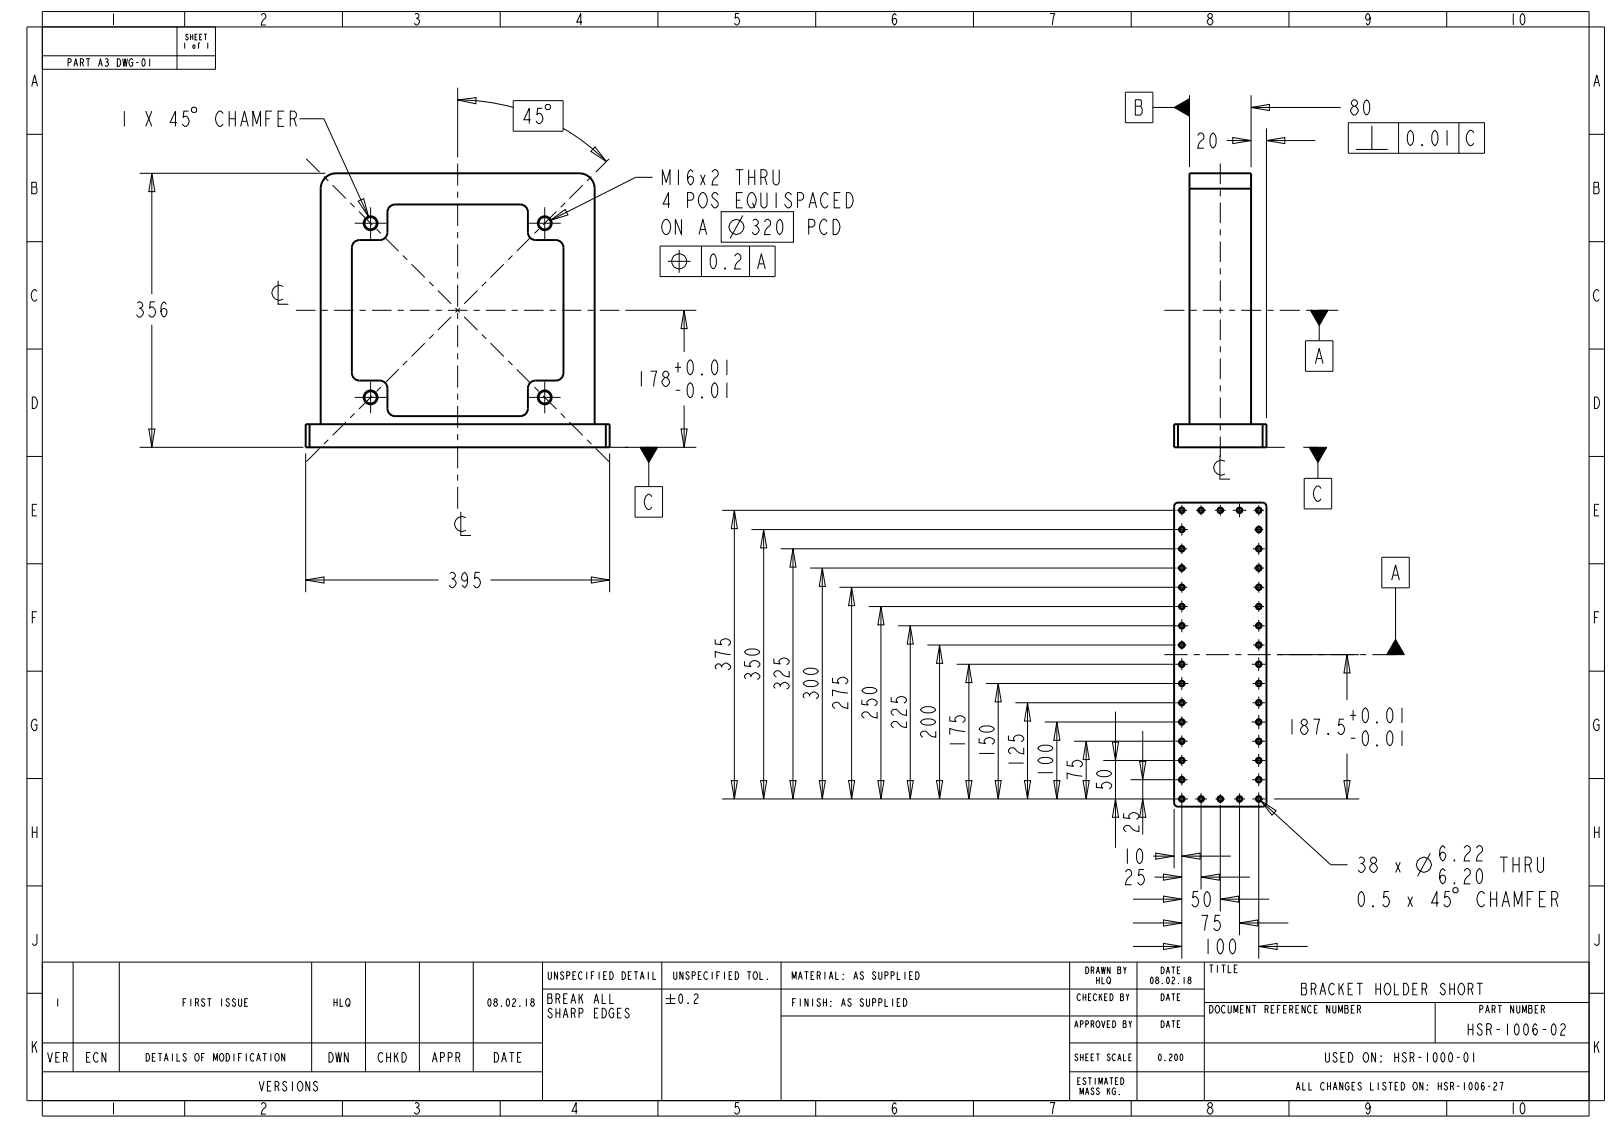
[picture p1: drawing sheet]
<svg xmlns="http://www.w3.org/2000/svg" width="420mm" height="297mm" viewBox="0 0 420 297" stroke-linecap="round" stroke-linejoin="round" font-family="sans-serif">
<g fill="none" stroke="#000" stroke-width=".26">
<path d="M7 7h410v279h-410zM11 3h402v287h-402zM11 14.5h45M46 7v11M48 3v4M56 7v11h-45M89 3v4M130 3v4M171 3v4M212 3v4M253 3v4M294 3v4"/>
<path d="M335 3v4M376 3v4M7 34.9h4M32.3 28.9v3.9M37.9 28.9l1.6 3.9M39.5 28.9l-1.6 3.9M46 31.8h-1.8l1.4-2.9v3.9M49 28.9h-1.2l-.2 1.6 .4-.3a1.33 1.33 0 0 1 1.2 1.3 1.33 1.33 0 0 1-1.2 1.3l-.6-.6M49.8 28.2l.3-.3h.7l.3 .3v.7l-.3 .3h-.7l-.3-.3zM58 29.5l-.6-.6a1.31 1.31 0 0 0-1.2 1 2.47 2.47 0 0 0 .8 2.9h.4l.6-.6M59.6 28.9v3.9M59.6 30.9h1.6"/>
<path d="M61.2 28.9v3.9M62.5 32.8l1-3.9 1 3.9M62.9 31.5h1.2M65.7 32.8v-3.9l1 3.3 1-3.3v3.9M69.1 30.9h1M70.7 28.9h-1.6v3.9M72.3 30.9h1M73.9 28.9h-1.6v3.9h1.6M75.4 30.9h1l.6-.7v-.7l-.6-.6h-1v3.9M76.4 30.9l.6 1.9M77.8 30.9h6.4l11.6 25.4M118.9 26a54.7 54.7 0 0 1 14.5 1.9"/>
<path d="M118.9 26l4.8-.6v1.6zM118.9 22.8v18.1M133.4 26.2h13v7.9h-13zM138 31.1h-1.8l1.4-3v4M140.9 28.1h-1.2l-.2 1.7 .4-.3a1.33 1.33 0 0 1 1.2 1.3 1.33 1.33 0 0 1-1.2 1.3l-.6-.7M142.1 27.1h.6l.3 .4v.6l-.3 .4h-.6l-.4-.4v-.6zM146.4 33.3a54.7 54.7 0 0 1 11.2 8.7M154.6 38.2l3 3.8-4-2.7zM292.5 24h7.1v7.9h-7.1zM299.6 27.9h5.6M305.2 27.9l4-2.3v4.6zM309.2 24.7v18.7"/>
<path d="M318.8 36.5h6.4M320.4 35.7l4.8 .8-4.8 .8zM325.2 27.9l4.7-.8v1.6zM325.2 24.7v18.7M325.2 27.9h23.2M329.2 36.5l4.7-.8v1.6zM329.2 33.4v75.3M329.2 36.5h12.7M350.4 31.9h35.4v7.9h-35.4zM352.4 38.8h8.3M356.5 32.7v6.1M363.5 31.9v7.9"/>
<path d="M366.2 34.2l.4-.3a2.68 2.68 0 0 1 0 3.9 2.81 2.81 0 0 1-.4-3.6zM369.5 37.5l.2 .3h-.2zM372.5 34.2l.4-.3a2.68 2.68 0 0 1 0 3.9 2.81 2.81 0 0 1-.4-3.6zM376.1 33.9v3.9M379.2 31.9v7.9M383 34.5l-.6-.6a1.31 1.31 0 0 0-1.1 1 2.47 2.47 0 0 0 .7 2.9h.4l.6-.6M413 34.9h4M36.3 45h48.2M39.5 45l.8 4.8h-1.6zM39.5 45v31.5M93.1 52.3l1.4-.7 1.3 4.7zM143 57.3l3.9-2.9 .7 1.4z"/>
<path d="M169.6 46.1h-4.4l-22.2 11.2M187.4 55h18.8v7.9h-18.8zM193.1 56l-3.4 5.9M195.7 57.3l.4-.3a.91 .91 0 0 1 1 1l-.6 .6a1.19 1.19 0 0 1 .8 1.4 1.19 1.19 0 0 1-1.2 1l-.6-.7M196.1 58.6h.4M198.7 57.6l.6-.6h.4l.6 .6a1.54 1.54 0 0 1-1 1.7l-.4 .7-.2 1h1.6M202.2 57.3l.4-.3a2.68 2.68 0 0 1 0 4 2.81 2.81 0 0 1-.4-3.7zM7 62.8h4M72.3 72.9v6.2h2.6M73.6 74.4a1.95 1.95 0 0 0-3 1.7 1.95 1.95 0 0 0 3 1.6M171.6 63.9h29.9v8h-29.9zM173.5 67.9h6"/>
<path d="M176.5 64.9v6M182.3 63.9v8M185 66.2l.4-.3a2.68 2.68 0 0 1 0 4 2.81 2.81 0 0 1-.4-3.7zM188.4 69.6l.2 .3h-.2zM190.9 66.6l.6-.7h.4l.6 .7a1.54 1.54 0 0 1-1 1.6l-.4 .7-.2 1h1.6M194.8 63.9v8M196.9 69.9l1-4 1 4M197.3 68.6h1.2M413 62.8h4M7 90.7h4M39.5 84.4v31.8M162.6 80.6h18.4"/>
<path d="M177.8 80.6l.8 4.8h-1.6zM177.8 80.6v10.9M413 90.7h4M7 118.6h4M36.3 116.2h42.6M38.7 111.5h1.6l-.8 4.7zM79.4 117.8v36.1M158.4 117.8v36.1M162.4 116.2h18.6M166.3 116.2h4.6l-2.3 4zM177 111.5h1.6l-.8 4.7zM177.8 105.4v10.8"/>
<path d="M317.1 118.4v6.1h2.6M318.4 119.9a1.95 1.95 0 0 0-3 1.6 1.95 1.95 0 0 0 3 1.7M340.2 116.2h4.6l-2.3 4zM413 118.6h4M119.8 133v6.1h2.6M121.1 134.5a1.95 1.95 0 0 0-3 1.7 1.95 1.95 0 0 0 3 1.6M165.1 126.4h7.1v8h-7.1zM168.6 120.2v6.2M187.7 132.6h117.9M190.9 132.6l.7 4.8h-1.5zM190.9 132.6v75M195.3 137.6h110.3"/>
<path d="M198.5 137.6l.8 4.8h-1.6zM198.5 137.6v70M339 124.3h7.1v7.9h-7.1zM342.5 120.2v4.1M7 146.5h4M79.4 150.7l4.8-.8v1.6zM79.4 150.7h34.6M127.5 150.7h30.9M153.7 149.9l4.7 .8-4.7 .8zM202.9 142.6h102.7M206.1 142.6l.8 4.8h-1.6zM206.1 142.6v65"/>
<path d="M210.5 147.6h95.1M213.7 147.6l.8 4.8h-1.6zM213.7 147.6v60M218.2 152.6h87.4M221.3 152.6l.8 4.8h-1.6zM221.3 152.6v55M225.8 157.6h79.8M229 157.6l.7 4.8h-1.5zM229 157.6v50M413 146.5h4M7 174.4h4M233.4 162.6h72.2"/>
<path d="M236.6 162.6l.8 4.8h-1.6zM236.6 162.6v45M241 167.6h64.6M244.2 167.6l.8 4.8h-1.6zM244.2 167.6v40M248.6 172.6h57M251.8 172.6l.8 4.8h-1.6zM251.8 172.6v35M256.3 177.6h49.3M259.4 177.6l.8 4.8h-1.6zM259.4 177.6v30M331.9 170.1h21.4"/>
<path d="M350.1 170.1l.8 4.8h-1.6zM350.1 170.1v11.8M413 174.4h4M263.9 182.6h41.7M267.1 182.6l.7 4.8h-1.5zM267.1 182.6v25M271.5 187.6h34.1M274.7 187.6l.8 4.8h-1.6zM274.7 187.6v20M279.1 192.6h26.5M282.3 192.6l.8 4.8h-1.6zM282.3 192.6v15"/>
<path d="M286.7 197.6h18.9M289.1 192.8h1.6l-.8 4.8zM289.9 184.9v35.4M296.2 197.8h1.6l-.8 4.8zM297 189.9v27M350.1 195.8v11.8M7 202.3h4M187.7 207.6h117.9M190.1 202.8h1.5l-.7 4.8zM197.7 202.8h1.6l-.8 4.8zM205.3 202.8h1.6l-.8 4.8zM212.9 202.8h1.6l-.8 4.8z"/>
<path d="M220.5 202.8h1.6l-.8 4.8zM228.2 202.8h1.5l-.7 4.8zM235.8 202.8h1.6l-.8 4.8zM243.4 202.8h1.6l-.8 4.8zM251 202.8h1.6l-.8 4.8zM258.6 202.8h1.6l-.8 4.8zM266.3 202.8h1.5l-.7 4.8zM273.9 202.8h1.6l-.8 4.8zM281.5 202.8h1.6l-.8 4.8zM289.9 207.6l.8 4.8h-1.6zM293.8 202.6h11.8M297 207.6l.8 4.8h-1.6z"/>
<path d="M305.2 210.2v15.4M307.2 209.2v39.9M312.2 209.2v21.9M317.2 209.2v27.6M322.2 209.2v33.8M327.2 209.2v39.9M327.6 208l4.1 2.6-1.1 1.2zM327.6 208l18.3 16.7h4.3M331.1 207.6h22.2M349.3 202.8h1.6l-.8 4.8zM413 202.3h4M7 230.2h4"/>
<path d="M294.5 233.6h12.7M294.5 239.8h12.7M299.7 222.5h5.5M300 227.9h7.2M300.4 221.7l4.8 .8-4.8 .8zM302.4 227.1l4.8 .8-4.8 .8zM302.4 232.8l4.8 .8-4.8 .8zM302.4 239l4.8 .8-4.8 .8zM307.2 222.5l4.7-.8v1.6zM307.2 222.5h12.7M312.2 227.9l4.7-.8v1.6zM312.2 227.9h12.7"/>
<path d="M317.2 233.6l4.7-.8v1.6zM317.2 233.6h12.7M322.2 239.8l4.7-.8v1.6zM322.2 239.8h12.7M353.4 232l.4-.4a2.68 2.68 0 0 1 0 4 2.81 2.81 0 0 1-.4-3.6zM356.8 235.3l.2 .3h-.2zM361 231.6h-1.2l-.2 1.7 .4-.3a1.33 1.33 0 0 1 1.1 1.3 1.33 1.33 0 0 1-1.1 1.3l-.6-.6M365.9 233l1.2 2.6M367.1 233l-1.2 2.6M371.7 221.7l-3.3 6M373.8 234.6h-1.7l1.4-3v4M376.8 231.6h-1.2l-.2 1.7 .4-.3a1.33 1.33 0 0 1 1.2 1.3 1.33 1.33 0 0 1-1.2 1.3l-.6-.6"/>
<path d="M377.6 231l.3-.3h.7l.3 .3v.6l-.3 .4h-.7l-.3-.4zM385.8 232.3l-.6-.7a1.31 1.31 0 0 0-1.2 1 2.47 2.47 0 0 0 .8 3h.4l.6-.6M387.4 231.6v4M387.4 233.6h1.6M389 231.6v4M390.4 235.6l1-4 1 4M390.8 234.3h1.2M393.6 235.6v-4l1 3.4 .9-3.4v4M396.9 233.6h1M398.5 231.6h-1.6v4M400.1 233.6h1M401.7 231.6h-1.6v4h1.6"/>
<path d="M403.3 233.6h1l.6-.6v-.7l-.6-.7h-1v4M404.3 233.6l.6 2M413 230.2h4M7 258.1h4M11 250h402M19 250v28.5M31 250v28.5M81 250v28.5M95 250v28.5M109 250v28.5M123 250v28.5M141 257h172"/>
<path d="M141 250v36M172 250v36M173 259.5h2.5M174.3 258.2v2.5M176.7 258.5l.2-.3a1.69 1.69 0 0 1 0 2.5 1.77 1.77 0 0 1-.2-2.2zM180.4 258.7l.4-.5h.2l.4 .5a.97 .97 0 0 1-.6 1l-.4 1h1M203 250v36M278 250v36M294.5 245.9h12.7M295.5 250v36M302.4 245.1l4.8 .8-4.8 .8zM313 250v36"/>
<path d="M327.2 245.9l4.7-.8v1.6zM327.2 245.9h12.7M413 258.1h4M11 271h130M11 278.5h130M173 260.7h2.5M178.8 260.5l.1 .2zM203 264h110M278 271h135M278 278.5h135M313 260.5h100M373 260.5v10.5"/>
<path d="M48 286v4M89 286v4M130 286v4M171 286v4M212 286v4M253 286v4M294 286v4M335 286v4M376 286v4"/>
<circle cx="191.4" cy="59" r="1.95"/>
<circle cx="176.5" cy="67.9" r="1.97"/>
<circle cx="370" cy="224.7" r="1.95"/>
</g>
<path d="M305.2 27.9l4-2.3v4.6zM166.3 116.2h4.6l-2.3 4zM340.2 116.2h4.6l-2.3 4z" fill="#000"/>
<g fill="none" stroke="#000" stroke-width=".51">
<path d="M101.3 53.7l.6-.4 .8-.2h32.5a2 2 0 0 1 2 2v5.3a2 2 0 0 0 2 2h5.2a2 2 0 0 1 2 2v32.5a2 2 0 0 1-2 2h-5.2a2 2 0 0 0-2 2v5.2a2 2 0 0 1-2 2h-32.5a2 2 0 0 1-2-2v-5.2a2 2 0 0 0-2-2h-5.3a2 2 0 0 1-2-2v-32.5a2 2 0 0 1 2-2h5.3a2 2 0 0 0 2-2v-5.3l.1-.7zM309.2 49h16M79.4 110.2h79v6h-79zM80.4 110.2v6M83.3 110.2v-61.2a4 4 0 0 1 4-4h63.2a4 4 0 0 1 4 4v61.2M157.4 110.2v6M305.2 110.2h24v6h-24zM306.2 110.2v6M309.2 110.2v-65.2h16v65.2M328.2 110.2v6M305.4 130.9l.8-.3h22a1 1 0 0 1 1 1v77a1 1 0 0 1-1 1h-22a1 1 0 0 1-1-1v-77z"/>
<circle cx="96.3" cy="58" r="1.8"/>
<circle cx="96.3" cy="58" r="1.6"/>
<circle cx="141.6" cy="58" r="1.8"/>
<circle cx="141.6" cy="58" r="1.6"/>
<circle cx="96.3" cy="103.3" r="1.8"/>
<circle cx="96.3" cy="103.3" r="1.6"/>
<circle cx="141.6" cy="103.3" r="1.8"/>
<circle cx="141.6" cy="103.3" r="1.6"/>
<circle cx="307.2" cy="137.6" r=".72"/>
<circle cx="307.2" cy="132.6" r=".72"/>
<circle cx="307.2" cy="132.6" r=".62"/>
<circle cx="307.2" cy="137.6" r=".62"/>
<circle cx="312.2" cy="132.6" r=".72"/>
<circle cx="312.2" cy="132.6" r=".62"/>
<circle cx="317.2" cy="132.6" r=".72"/>
<circle cx="317.2" cy="132.6" r=".62"/>
<circle cx="322.2" cy="132.6" r=".72"/>
<circle cx="322.2" cy="132.6" r=".62"/>
<circle cx="327.2" cy="137.6" r=".72"/>
<circle cx="327.2" cy="132.6" r=".72"/>
<circle cx="327.2" cy="132.6" r=".62"/>
<circle cx="327.2" cy="137.6" r=".62"/>
<circle cx="307.2" cy="152.6" r=".72"/>
<circle cx="307.2" cy="147.6" r=".72"/>
<circle cx="307.2" cy="142.6" r=".72"/>
<circle cx="307.2" cy="157.6" r=".72"/>
<circle cx="307.2" cy="152.6" r=".62"/>
<circle cx="307.2" cy="157.6" r=".62"/>
<circle cx="307.2" cy="142.6" r=".62"/>
<circle cx="307.2" cy="147.6" r=".62"/>
<circle cx="327.2" cy="152.6" r=".72"/>
<circle cx="327.2" cy="147.6" r=".72"/>
<circle cx="327.2" cy="142.6" r=".72"/>
<circle cx="327.2" cy="157.6" r=".72"/>
<circle cx="327.2" cy="152.6" r=".62"/>
<circle cx="327.2" cy="157.6" r=".62"/>
<circle cx="327.2" cy="142.6" r=".62"/>
<circle cx="327.2" cy="147.6" r=".62"/>
<circle cx="307.2" cy="167.6" r=".72"/>
<circle cx="307.2" cy="177.6" r=".72"/>
<circle cx="307.2" cy="162.6" r=".72"/>
<circle cx="307.2" cy="172.6" r=".72"/>
<circle cx="307.2" cy="167.6" r=".62"/>
<circle cx="307.2" cy="172.6" r=".62"/>
<circle cx="307.2" cy="177.6" r=".62"/>
<circle cx="307.2" cy="162.6" r=".62"/>
<circle cx="327.2" cy="167.6" r=".72"/>
<circle cx="327.2" cy="162.6" r=".72"/>
<circle cx="327.2" cy="177.6" r=".72"/>
<circle cx="327.2" cy="172.6" r=".72"/>
<circle cx="327.2" cy="167.6" r=".62"/>
<circle cx="327.2" cy="172.6" r=".62"/>
<circle cx="327.2" cy="162.6" r=".62"/>
<circle cx="327.2" cy="177.6" r=".62"/>
<circle cx="307.2" cy="197.6" r=".72"/>
<circle cx="307.2" cy="182.6" r=".72"/>
<circle cx="307.2" cy="192.6" r=".72"/>
<circle cx="307.2" cy="187.6" r=".72"/>
<circle cx="307.2" cy="187.6" r=".62"/>
<circle cx="307.2" cy="182.6" r=".62"/>
<circle cx="307.2" cy="197.6" r=".62"/>
<circle cx="307.2" cy="192.6" r=".62"/>
<circle cx="327.2" cy="182.6" r=".72"/>
<circle cx="327.2" cy="197.6" r=".72"/>
<circle cx="327.2" cy="192.6" r=".72"/>
<circle cx="327.2" cy="187.6" r=".72"/>
<circle cx="327.2" cy="187.6" r=".62"/>
<circle cx="327.2" cy="182.6" r=".62"/>
<circle cx="327.2" cy="197.6" r=".62"/>
<circle cx="327.2" cy="192.6" r=".62"/>
<circle cx="307.2" cy="207.6" r=".72"/>
<circle cx="307.2" cy="202.6" r=".72"/>
<circle cx="307.2" cy="207.6" r=".62"/>
<circle cx="307.2" cy="202.6" r=".62"/>
<circle cx="312.2" cy="207.6" r=".72"/>
<circle cx="312.2" cy="207.6" r=".62"/>
<circle cx="317.2" cy="207.6" r=".72"/>
<circle cx="317.2" cy="207.6" r=".62"/>
<circle cx="322.2" cy="207.6" r=".72"/>
<circle cx="322.2" cy="207.6" r=".62"/>
<circle cx="327.2" cy="207.6" r=".72"/>
<circle cx="327.2" cy="202.6" r=".72"/>
<circle cx="327.2" cy="207.6" r=".62"/>
<circle cx="327.2" cy="202.6" r=".62"/>
</g>
<path d="M158.4 116.2h10.2M329.2 116.2h13.3" fill="none" stroke="#000" stroke-width=".26" stroke-dasharray="4.8 4.8" stroke-linecap="butt"/>
<!-- layer: 02___PRT_ALL_AXES -->
<path d="M340.6 80.6h4.6l-2.3 4zM362.7 166.1l2.3 4h-4.6z" fill="#000"/>
<g fill="none" stroke="#000" stroke-width=".26">
<path d="M79.6 41.3l3.5 3.4M84.2 45.9l1.1 1.1M86.4 48.1l3.5 3.5M91 52.7l1.2 1.1M92.2 58h8.3M93.3 55l3.4 3.4M96.3 53.9v8.2M97.9 59.5l1.1 1.2M118.9 42.5v5.7M118.9 49.8v1.6M118.9 53v5.7M137.4 58h8.3"/>
<path d="M140 59.5l-1.1 1.2M141.6 53.9v8.2M144.6 55l-3.4 3.4M146.9 52.7l-1.2 1.1M151.5 48.1l-3.5 3.5M153.7 45.9l-1.1 1.1M158.3 41.3l-3.5 3.4M317.2 42.5v5.3M317.2 49.4v1.6M317.2 52.6v5.4M317.2 59.6v1.6M100.1 61.8l3.5 3.5"/>
<path d="M104.7 66.4l1.1 1.1M107 68.6l3.4 3.5M111.5 73.2l1.2 1.2M113.8 75.5l3.5 3.4M118.9 60.3v1.6M118.9 63.5v5.7M118.9 70.8v1.6M118.9 74v5.7M124.1 75.5l-3.5 3.4M126.4 73.2l-1.2 1.2M130.9 68.6l-3.4 3.5M133.2 66.4l-1.1 1.1"/>
<path d="M137.8 61.8l-3.5 3.5M317.2 62.8v5.3M317.2 69.7v1.6M317.2 72.9v5.3M317.2 79.8v1.6M76.9 80.6h5.1M83.6 80.6h1.6M86.8 80.6h5.1M93.5 80.6h1.6M96.3 99.1v8.3M96.7 80.6h5M103.3 80.6h1.6"/>
<path d="M103.6 96l-3.5 3.5M105.8 93.7l-1.1 1.2M106.5 80.6h5.1M110.4 89.2l-3.4 3.4M112.7 86.9l-1.2 1.1M113.2 80.6h1.6M116.4 80.6h5.1M117.3 82.3l-3.5 3.5M118.4 80.1l1.1 1.1M118.9 81.3v1.6M118.9 84.5v5.7M118.9 91.8v1.6"/>
<path d="M118.9 95v5.7M119.5 80.1l-1.1 1.1M120.6 82.3l3.5 3.5M123.1 80.6h1.6M125.2 86.9l1.2 1.1M126.3 80.6h5.1M127.5 89.2l3.4 3.4M132.1 93.7l1.1 1.2M133 80.6h1.6M134.3 96l3.5 3.5M136.2 80.6h5M141.6 99.1v8.3"/>
<path d="M142.8 80.6h1.6M146 80.6h5.1M152.7 80.6h1.6M155.9 80.6h5.1M302.6 80.6h5.2M309.4 80.6h1.6M312.6 80.6h5.2M317.2 83v5.4M317.2 90v1.6M317.2 93.2v5.3M319.4 80.6h1.6M322.6 80.6h5.2"/>
<path d="M329.4 80.6h1.6M332.6 80.6h5.2M339.3 88.5h7.1v8h-7.1zM339.4 80.6h1.6M340.6 80.6h4.6l-2.3 4zM342.6 80.6h5.2M342.9 84.6v3.9M83.1 116.5l-3.5 3.5M85.3 114.3l-1.1 1.1M89.9 109.7l-3.5 3.4M92.2 107.4l-1.2 1.2M92.2 103.3h8.3"/>
<path d="M96.7 102.8l-3.4 3.5M99 100.6l-1.1 1.1M118.9 102.3v1.6M118.9 105.5v5.7M118.9 112.8v1.6M118.9 116v5.7M137.4 103.3h8.3M138.9 100.6l1.1 1.1M141.2 102.8l3.4 3.5M145.7 107.4l1.2 1.2M148 109.7l3.5 3.4M152.6 114.3l1.1 1.1"/>
<path d="M154.8 116.5l3.5 3.5M317.2 100.1v1.6M317.2 103.3v5.3M317.2 110.2v1.6M317.2 113.4v5.4M118.9 123.3v1.6M118.9 126.5v5.7M305.6 137.6h3.1M305.8 132.6h2.7M307.2 131.2v2.8M307.2 136v3.2M310.9 132.6h2.6"/>
<path d="M312.2 131.3v2.6M315.8 132.6h2.8M317.2 131.2v2.8M320.4 132.6h3.5M322.2 130.8v3.6M325.8 132.6h2.7M326 137.6h2.3M327.2 131.3v2.7M327.2 136.4v2.4M305.6 157.6h3.1M305.7 152.6h2.9M305.8 142.6h2.7"/>
<path d="M305.8 147.6h2.7M307.2 141.2v2.8M307.2 146.3v2.7M307.2 151.2v2.8M307.2 156.1v3M325.6 142.6h3.1M325.7 152.6h2.9M325.8 147.6h2.7M325.8 157.6h2.7M327.2 141v3.2M327.2 146.2v2.8M327.2 151.2v2.8"/>
<path d="M327.2 156.2v2.8M359.1 144.8h7.2v7.9h-7.2zM362.7 152.7v13.4M302.6 170.1h6M305.5 177.6h3.3M305.5 162.6h3.3M305.6 172.6h3.1M306 167.6h2.3M307.2 160.9v3.4M307.2 166.4v2.4M307.2 171v3.2M307.2 175.9v3.4"/>
<path d="M310.2 170.1h1.6M313.4 170.1h6.1M321 170.1h1.6M324.2 170.1h6.1M325.4 172.6h3.5M325.6 177.6h3.1M325.6 162.6h3.1M325.7 167.6h3M327.2 161.1v3M327.2 166.1v3M327.2 170.8v3.6M327.2 176v3.2"/>
<path d="M331.9 170.1h1.6M335.1 170.1h6M342.7 170.1h1.6M345.9 170.1h6M353.5 170.1h1.6M356.7 170.1h6M362.7 166.1l2.3 4h-4.6zM305.6 192.6h3.1M305.7 187.6h2.9M305.7 197.6h2.9M305.7 182.6h2.9M307.2 181.2v2.8"/>
<path d="M307.2 186.1v3M307.2 191.1v3M307.2 196.2v2.8M325.3 187.6h3.7M325.5 197.6h3.3M325.5 192.6h3.3M325.5 182.6h3.3M327.2 181v3.2M327.2 185.8v3.6M327.2 190.9v3.4M327.2 195.9v3.4M305.6 207.6h3.1"/>
<path d="M305.7 202.6h3M307.2 201.1v3M307.2 206v3.2M310.6 207.6h3.1M312.2 206.1v3M315.9 207.6h2.5M317.2 206.4v2.4M320.7 207.6h2.9M322.2 206.2v2.8M325.5 202.6h3.3M325.5 207.6h3.3M327.2 200.9v3.4"/>
<path d="M327.2 205.9v3.4"/>
</g>
<g font-size="5.2">
<text x="294.5" y="29.9">B</text>
<text x="350.4" y="29.9">80</text>
<text x="310.5" y="38.5">20</text>
<text x="171.6" y="48.1">M</text>
<text x="174.7" y="48.1">16x2 THRU</text>
<text x="171.6" y="54">4 POS EQUISPACED</text>
<text x="171.6" y="61">ON A</text>
<text x="209.3" y="61">PCD</text>
<text x="34.7" y="82.4">356</text>
<text x="341.3" y="94.5">A</text>
<text x="165.1" y="100.4">178</text>
<text x="174.6" y="97.4">+0.01</text>
<text x="174.6" y="103.4">-0.01</text>
<text x="340.9" y="130.2">C</text>
<text x="167" y="132.4">C</text>
<text x="116" y="152.7">395</text>
<text x="361.1" y="150.8">A</text>
<text x="189.9" y="174.9" transform="rotate(-90 189.9 174.9)">375</text>
<text x="197.5" y="177.4" transform="rotate(-90 197.5 177.4)">350</text>
<text x="205.1" y="179.9" transform="rotate(-90 205.1 179.9)">325</text>
<text x="212.7" y="182.4" transform="rotate(-90 212.7 182.4)">300</text>
<text x="220.3" y="184.9" transform="rotate(-90 220.3 184.9)">275</text>
<text x="228" y="187.4" transform="rotate(-90 228 187.4)">250</text>
<text x="235.6" y="189.9" transform="rotate(-90 235.6 189.9)">225</text>
<text x="334.2" y="190.8">187.5</text>
<text x="350.1" y="187.9">+0.01</text>
<text x="243.2" y="192.4" transform="rotate(-90 243.2 192.4)">200</text>
<text x="250.8" y="194.9" transform="rotate(-90 250.8 194.9)">175</text>
<text x="258.4" y="197.4" transform="rotate(-90 258.4 197.4)">150</text>
<text x="350.1" y="193.8">-0.01</text>
<text x="266.1" y="199.9" transform="rotate(-90 266.1 199.9)">125</text>
<text x="273.7" y="202.4" transform="rotate(-90 273.7 202.4)">100</text>
<text x="281.3" y="203.3" transform="rotate(-90 281.3 203.3)">75</text>
<text x="288.9" y="205.8" transform="rotate(-90 288.9 205.8)">50</text>
<text x="296" y="216.9" transform="rotate(-90 296 216.9)">25</text>
<text x="291.4" y="224.4">10</text>
<text x="352.2" y="226.7">38 x</text>
<text x="373.4" y="223.7">6.22</text>
<text x="389.2" y="226.7">THRU</text>
<text x="291.7" y="229.9">25</text>
<text x="373.4" y="229.7">6.20</text>
<text x="309" y="235.6">50</text>
<text x="311.5" y="241.8">75</text>
<text x="312.4" y="247.9">100</text>
</g>
<g font-size="3.9">
<text x="28.3" y="6.5">1</text>
<text x="67.3" y="6.5">2</text>
<text x="107.2" y="6.5">3</text>
<text x="149.3" y="6.5">4</text>
<text x="190.3" y="6.5">5</text>
<text x="231.3" y="6.5">6</text>
<text x="272.3" y="6.5">7</text>
<text x="313.3" y="6.5">8</text>
<text x="354.3" y="6.5">9</text>
<text x="392.2" y="6.5">10</text>
<text x="7.8" y="22.5">A</text>
<text x="413.8" y="22.5">A</text>
<text x="7.8" y="50.4">B</text>
<text x="413.8" y="50.4">B</text>
<text x="7.8" y="78.3">C</text>
<text x="413.8" y="78.3">C</text>
<text x="7.8" y="106.2">D</text>
<text x="413.8" y="106.2">D</text>
<text x="7.8" y="134.1">E</text>
<text x="413.8" y="134.1">E</text>
<text x="7.8" y="162">F</text>
<text x="413.8" y="162">F</text>
<text x="7.8" y="189.9">G</text>
<text x="413.8" y="189.9">G</text>
<text x="7.8" y="217.8">H</text>
<text x="413.8" y="217.8">H</text>
<text x="7.8" y="245.7">J</text>
<text x="413.8" y="245.7">J</text>
<text x="338.4" y="258.5">BRACKET HOLDER SHORT</text>
<text x="381.3" y="269">HSR-1006-02</text>
<text x="7.8" y="273.6">K</text>
<text x="413.8" y="273.6">K</text>
<text x="28.3" y="289.5">1</text>
<text x="67.3" y="289.5">2</text>
<text x="107.2" y="289.5">3</text>
<text x="148.2" y="289.5">4</text>
<text x="190.3" y="289.5">5</text>
<text x="231.3" y="289.5">6</text>
<text x="272.3" y="289.5">7</text>
<text x="313.3" y="289.5">8</text>
<text x="354.3" y="289.5">9</text>
<text x="392.2" y="289.5">10</text>
</g>
<g font-size="3.3">
<text x="142" y="260.7">BREAK ALL</text>
<text x="142" y="264.5">SHARP EDGES</text>
<text x="12.1" y="276">VER</text>
<text x="22.1" y="276">ECN</text>
<text x="85.1" y="276">DWN</text>
<text x="98.1" y="276">CHKD</text>
<text x="112.1" y="276">APPR</text>
<text x="128.1" y="276">DATE</text>
<text x="344.5" y="276">USED ON: HSR-1000-01</text>
<text x="67.2" y="283.5">VERSIONS</text>
</g>
<g font-size="2.6">
<text x="17.4" y="17.3">PART A3 DWG-01</text>
<text x="142.5" y="254.5">UNSPECIFIED DETAIL</text>
<text x="175" y="254.5">UNSPECIFIED TOL.</text>
<text x="205.6" y="254.5">MATERIAL: AS SUPPLIED</text>
<text x="314" y="252.7">TITLE</text>
<text x="14.2" y="261.5">1</text>
<text x="47.4" y="261.5">FIRST ISSUE</text>
<text x="86.4" y="261.5">HLQ</text>
<text x="126.5" y="261.5">08.02.18</text>
<text x="205.6" y="261.5">FINISH: AS SUPPLIED</text>
<text x="314" y="263.2">DOCUMENT REFERENCE NUMBER</text>
<text x="384.4" y="263.2">PART NUMBER</text>
<text x="38.1" y="275.7">DETAILS OF MODIFICATION</text>
<text x="337.3" y="283.2">ALL CHANGES LISTED ON: HSR-1006-27</text>
</g>
<g font-size="2.3">
<text x="282" y="253">DRAWN BY</text>
<text x="284.7" y="255.6">HLQ</text>
<text x="298.8" y="255.6">08.02.18</text>
<text x="301.5" y="253">DATE</text>
<text x="279.9" y="260">CHECKED BY</text>
<text x="301.5" y="260">DATE</text>
<text x="279.2" y="267">APPROVED BY</text>
<text x="301.5" y="267">DATE</text>
<text x="279.2" y="275.6">SHEET SCALE</text>
<text x="300.8" y="275.6">0.200</text>
<text x="279.9" y="281.8">ESTIMATED</text>
<text x="280.6" y="284.4">MASS KG.</text>
</g>
<g font-size="2">
<text x="48.1" y="10.4">SHEET</text>
<text x="47.4" y="12.6">1 of 1</text>
</g>
</svg>
